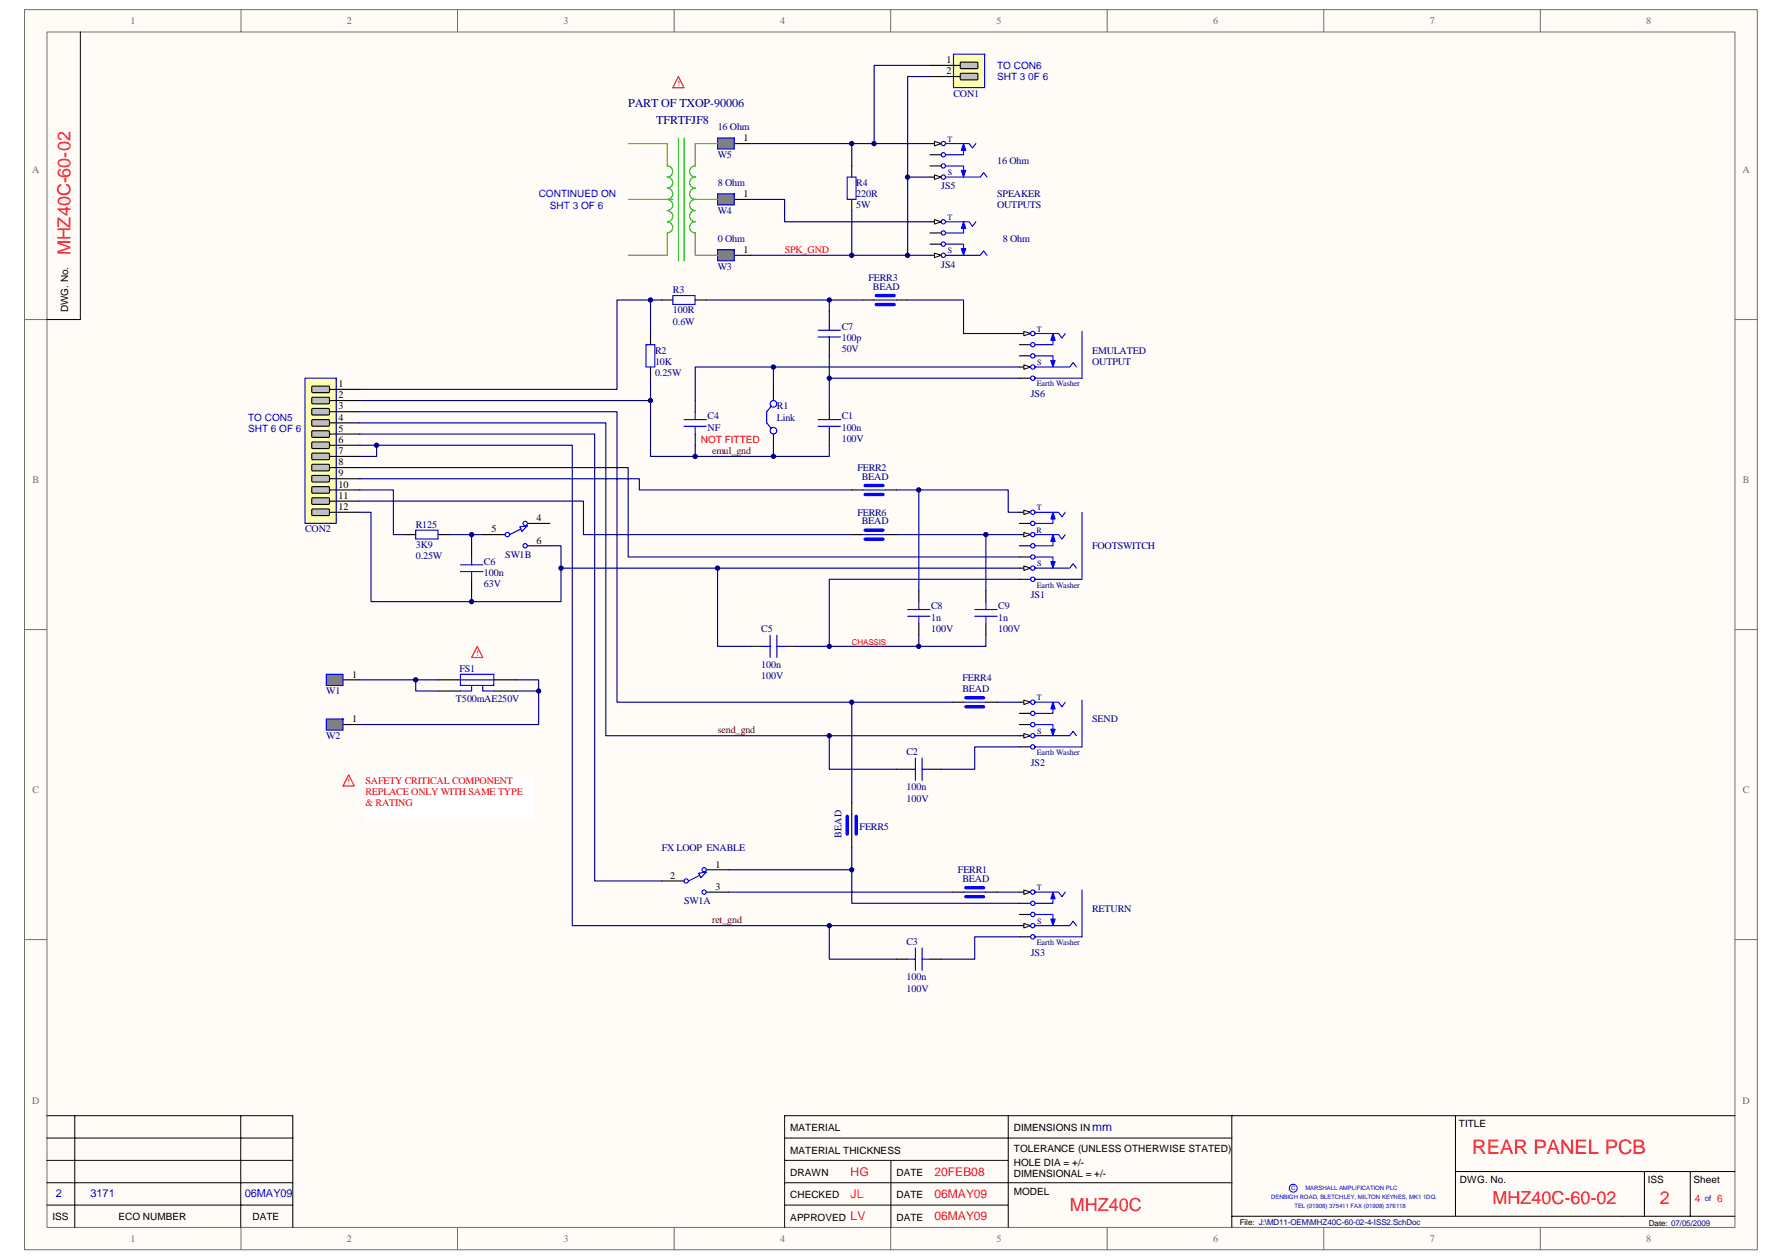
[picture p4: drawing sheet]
<svg xmlns="http://www.w3.org/2000/svg" width="297mm" height="210mm" viewBox="0 0 297 210" stroke-linecap="round" stroke-linejoin="round" font-family="sans-serif">
<path d="M4.1 1.6h288.8v206.8h-288.8z" fill="#fffcf8"/>
<path d="M4.1 1.6h288.8v206.8h-288.8z" fill="none" stroke="#706f64" stroke-width=".17"/>
<path d="M7.8 5.4h281.4v199.2h-281.4z" fill="#fffcf8"/>
<g fill="none" stroke="#706f64" stroke-width=".17">
<path d="M7.8 5.3h281.4v199.3h-281.4zM40.2 1.6v3.7M76.3 1.6v3.7M112.4 1.6v3.7M148.5 1.6v3.7M184.5 1.6v3.7M220.7 1.6v3.7M256.7 1.6v3.7M4.1 53.3h3.7M289.2 53.3h3.7M4.1 105h3.7M289.2 105h3.7"/>
<path d="M4.1 156.7h3.7M289.2 156.7h3.7M40.2 204.6v3.8M76.3 204.6v3.8M112.4 204.6v3.8M148.5 204.6v3.8M184.5 204.6v3.8M220.7 204.6v3.8M256.7 204.6v3.8"/>
</g>
<g fill="none" stroke="#000" stroke-width=".17">
<path d="M13.4 5.3v48h-5.6M7.8 186h41v18.6M7.8 189.7h41M7.8 193.5h41M7.8 197.2h41M12.5 186v18.6M40.1 186v18.6M130.8 189.7h74.5M130.8 193.5h37.3M130.8 197.2h74.5M148.5 193.5v11.1M168.1 186v18.6"/>
<path d="M205.3 186h-74.5v18.6M242.6 186v16.8M242.6 195.3h46.6M274.1 195.3v7.5M281.7 195.3v7.5M289.2 186h-83.9v18.6M7.8 200.9h41M130.8 200.9h37.3M205.3 202.8h83.9"/>
</g>
<path d="M214.9 198a.66 .66 0 0 1 1-.5 .66 .66 0 0 1 .1 1.1 .66 .66 0 0 1-1-.2l-.1-.3" fill="none" stroke="#00f" stroke-width=".17"/>
<path d="M155 23.9h1.9" fill="none" stroke="#000" stroke-width=".19"/>
<path d="M155.8 23.6l1.1 .3-1.1 .4z" fill="#fffcf8" stroke="#000" stroke-width=".17"/>
<g fill="none" stroke="#00f" stroke-width=".19">
<path d="M157.6 23.9h3.9l.6 .8 .6-.8"/>
<circle cx="157.2" cy="23.9" r=".36"/>
</g>
<path d="M155 29.5h1.9" fill="none" stroke="#000" stroke-width=".19"/>
<path d="M155.8 29.2l1.1 .3-1.1 .4z" fill="#fffcf8" stroke="#000" stroke-width=".17"/>
<g fill="none" stroke="#00f" stroke-width=".19">
<path d="M157.6 29.5h5.8l.6-.7 .5 .7M157.6 27.7h3v1.3M160.6 24.5v1.3h-3"/>
<circle cx="157.2" cy="27.7" r=".36"/>
<circle cx="157.2" cy="29.5" r=".36"/>
<circle cx="157.2" cy="25.8" r=".36"/>
</g>
<path d="M155 27.7h1.9M155 25.8h1.9M155 37h1.9" fill="none" stroke="#000" stroke-width=".19"/>
<g fill="#00f" stroke="#00f" stroke-width=".17">
<path d="M160.2 28.4h.8l-.4 1.1z"/>
<path d="M160.6 23.9l.4 1.2h-.8z"/>
</g>
<path d="M155.8 36.6l1.1 .4-1.1 .4z" fill="#fffcf8" stroke="#000" stroke-width=".17"/>
<g fill="none" stroke="#00f" stroke-width=".19">
<path d="M157.6 37h3.9l.6 .7 .6-.7"/>
<circle cx="157.2" cy="37" r=".36"/>
</g>
<path d="M155 42.6h1.9" fill="none" stroke="#000" stroke-width=".19"/>
<path d="M155.8 42.2l1.1 .4-1.1 .3z" fill="#fffcf8" stroke="#000" stroke-width=".17"/>
<g fill="none" stroke="#00f" stroke-width=".19">
<path d="M160.6 37.5v1.3h-3M157.6 42.6h5.8l.6-.8 .5 .8M157.6 40.7h3v1.3M86.6 87.8l1.3-.1-.9 .9zM86.8 88.2l-1.9 .9M116.4 145.6l1.3-.2-.9 .9zM116.6 145.9l-1.8 1"/>
<circle cx="157.2" cy="38.8" r=".36"/>
<circle cx="157.2" cy="40.7" r=".36"/>
<circle cx="157.2" cy="42.6" r=".36"/>
<circle cx="84.6" cy="89.1" r=".37"/>
<circle cx="87.5" cy="87.3" r=".36"/>
<circle cx="87.5" cy="91" r=".36"/>
<circle cx="114.4" cy="146.9" r=".36"/>
<circle cx="117.4" cy="148.7" r=".36"/>
<circle cx="117.4" cy="145" r=".36"/>
</g>
<path d="M155 38.8h1.9M155 40.7h1.9M80.5 89.1h3.7M87.9 87.3h3.7M87.9 91h3.7M110.3 146.9h3.7M117.7 145h3.8M117.7 148.7h3.8" fill="none" stroke="#000" stroke-width=".19"/>
<g fill="#00f" stroke="#00f" stroke-width=".17">
<path d="M160.2 41.5h.8l-.4 1.1z"/>
<path d="M160.6 37l.4 1.1h-.8z"/>
</g>
<g fill="none" stroke="#000080" stroke-width=".19">
<path d="M155 10.9h-9.3v13M155 12.8h-3.7v16.7h3.7M125.2 33.3h5.6v3.7h24.2M125.2 23.9h16.8M142 35.1v7.5h13M151.3 29.5v13.1M155 23.9h-13v3.8M108.4 50v5.6M110.3 50h-7.5v14.9h-42.8M117.7 50h26.1M125.2 42.6h16.8M151.3 50h9.3v5.6h9.3"/>
<path d="M60 70.5h41v52.2h68.9M60 68.6h42.8v48.5h39.2M60 72.4h39.1v74.5h11.2M60 78h44.7v14.9h65.2M60 79.8h46.6v1.9h35.4M60 66.8h48.4v9.3h7.5M60 74.2h35.4v80.1h42.8M62.8 74.2v1.9h-2.8M108.4 63.1v3.7M115.9 74.2v1.9h13v-1.9M169.9 61.2h-54v5.6M60 83.5h37.3v5.6h44.7"/>
<path d="M91.6 91h1.9v3.7M119.6 94.7v13.1h5.6M149.4 81.7h18.7v3.7h1.8M149.4 89.1h20.5M169.9 94.7h-76.4v5.6h-14.9v-1.9M60 113.3h9.3M73 113.3h-3.7v1.9h3.7M86.1 113.3h3.7v1.9h-3.7M89.8 115.2v5.6h-29.8M138.2 122.7v5.5h11.2M169.9 124.5h-7.4v3.7h-5.6M121.5 148.7h37.2"/>
<path d="M121.5 145h20.5M142 141.3v9.3h27.9M169.9 156.2h-7.4v3.7h-5.6M169.9 154.3h-31.7v5.6h11.2"/>
</g>
<path d="M58.1 129.2l1 1.8h-1.9z" fill="none" stroke="#f00" stroke-width=".19"/>
<path d="M61 129.2h27.9v7.4h-27.9z" fill="#fff"/>
<path d="M60.9 129.2h28v7.4h-28z" fill="none" stroke="#fff" stroke-width=".17"/>
<path d="M79.5 107.8l1 1.8h-1.9z" fill="none" stroke="#f00" stroke-width=".19"/>
<path d="M138.2 50v1.9M138.2 59.3v7.5M128.9 61.2v3.7M138.2 63.1h31.7M153.2 81.7v16.7M164.3 89.1v9.3M169.9 96.6h-31.7v11.2M132.6 107.8h20.6M153.2 105.9v1.9h11.1v-1.9M158.7 117.1h-16.7v16.7M166.2 117.1h3.7M166.2 148.7h3.7" fill="none" stroke="#000080" stroke-width=".19"/>
<g fill="none" stroke="#000" stroke-width=".19">
<path d="M142 27.7v1.8M142 33.3v1.8M169.9 55.6h1.9M78.6 91v1.9M78.6 96.6v1.8M73 113.3h3.7M73 115.2h3.7M82.3 113.3h3.8M82.3 115.2h3.8M158.7 117.1h1.9M164.3 117.1h1.9M158.7 148.7h1.9"/>
<path d="M164.3 148.7h1.9"/>
</g>
<path d="M141.2 29.5h1.5v3.7h-1.5zM76.7 95.3h3.8M76.7 94.2h3.8M78.6 92.9v1.3M78.6 95.3v1.3M76.7 112.4h5.6v1.9h-5.6zM76.7 113.3h5.6M78.6 114.3v.9h-1.9M80.5 114.3v.9h1.8M160.6 117.1h3.7M160.6 148.7h3.7" fill="none" stroke="#00f" stroke-width=".19"/>
<path d="M161 117.8h3M161 116.3h3M161 149.5h3M161 148h3" fill="none" stroke="#00f" stroke-width=".56"/>
<path d="M170.7 55.2l1.1 .4-1.1 .4z" fill="#fffcf8" stroke="#000" stroke-width=".17"/>
<path d="M169.9 63.1h1.9M169.9 61.2h1.9" fill="none" stroke="#000" stroke-width=".19"/>
<g fill="none" stroke="#00f" stroke-width=".19">
<path d="M172.5 55.6h3.9l.6 .8 .6-.8M172.5 63.1h7.9"/>
<circle cx="172.2" cy="55.6" r=".37"/>
<circle cx="172.2" cy="63.1" r=".37"/>
</g>
<path d="M170.7 60.8l1.1 .4-1.1 .4z" fill="#fffcf8" stroke="#000" stroke-width=".17"/>
<g fill="none" stroke="#00f" stroke-width=".19">
<path d="M172.5 59.3h3v1.3M175.5 56.2v1.3h-3M180.4 55.2v7.9M172.5 61.2h5.8l.6-.7 .5 .7"/>
<circle cx="172.2" cy="59.3" r=".37"/>
<circle cx="172.2" cy="57.5" r=".37"/>
<circle cx="172.2" cy="61.2" r=".37"/>
</g>
<path d="M169.9 59.3h1.9M169.9 57.5h1.9M169.9 117.1h1.9" fill="none" stroke="#000" stroke-width=".19"/>
<g fill="#00f" stroke="#00f" stroke-width=".17">
<path d="M175.2 60.1h.7l-.4 1.1z"/>
<path d="M175.5 55.6l.4 1.1h-.7z"/>
</g>
<path d="M170.7 116.7l1.1 .4-1.1 .4z" fill="#fffcf8" stroke="#000" stroke-width=".17"/>
<path d="M169.9 124.5h1.9M169.9 122.7h1.9" fill="none" stroke="#000" stroke-width=".19"/>
<g fill="none" stroke="#00f" stroke-width=".19">
<path d="M172.5 117.1h3.9l.6 .7 .6-.7M172.5 124.5h7.9"/>
<circle cx="172.2" cy="117.1" r=".36"/>
<circle cx="172.2" cy="124.5" r=".36"/>
</g>
<path d="M170.7 122.3l1.1 .4-1.1 .3z" fill="#fffcf8" stroke="#000" stroke-width=".17"/>
<g fill="none" stroke="#00f" stroke-width=".19">
<path d="M175.5 117.6v1.3h-3M180.4 116.7v7.8M172.5 122.7h5.8l.6-.8 .5 .8M172.5 120.8h3v1.3"/>
<circle cx="172.2" cy="118.9" r=".36"/>
<circle cx="172.2" cy="120.8" r=".36"/>
<circle cx="172.2" cy="122.7" r=".36"/>
</g>
<path d="M169.9 118.9h1.9M169.9 120.8h1.9M169.9 148.7h1.9" fill="none" stroke="#000" stroke-width=".19"/>
<g fill="#00f" stroke="#00f" stroke-width=".17">
<path d="M175.2 121.6h.7l-.4 1.1z"/>
<path d="M175.5 117.1l.4 1.1h-.7z"/>
</g>
<path d="M170.7 148.4l1.1 .3-1.1 .4z" fill="#fffcf8" stroke="#000" stroke-width=".17"/>
<path d="M169.9 156.2h1.9M169.9 154.3h1.9" fill="none" stroke="#000" stroke-width=".19"/>
<g fill="none" stroke="#00f" stroke-width=".19">
<path d="M172.5 148.7h3.9l.6 .8 .6-.8M172.5 156.2h7.9"/>
<circle cx="172.2" cy="148.7" r=".36"/>
<circle cx="172.2" cy="156.2" r=".36"/>
</g>
<path d="M170.7 154l1.1 .3-1.1 .4z" fill="#fffcf8" stroke="#000" stroke-width=".17"/>
<g fill="none" stroke="#00f" stroke-width=".19">
<path d="M172.5 154.3h5.8l.6-.7 .5 .7M172.5 152.5h3v1.3M175.5 149.3v1.3h-3M180.4 148.4v7.8"/>
<circle cx="172.2" cy="150.6" r=".36"/>
<circle cx="172.2" cy="152.5" r=".36"/>
<circle cx="172.2" cy="154.3" r=".36"/>
</g>
<path d="M169.9 89.1h1.9M169.9 152.5h1.9M169.9 150.6h1.9" fill="none" stroke="#000" stroke-width=".19"/>
<g fill="#00f" stroke="#00f" stroke-width=".17">
<path d="M175.2 153.2h.7l-.4 1.1z"/>
<path d="M175.5 148.7l.4 1.2h-.7z"/>
</g>
<path d="M170.7 88.8l1.1 .3-1.1 .4z" fill="#fffcf8" stroke="#000" stroke-width=".17"/>
<path d="M169.9 96.6h1.9M169.9 94.7h1.9" fill="none" stroke="#000" stroke-width=".19"/>
<g fill="none" stroke="#00f" stroke-width=".19">
<path d="M172.5 89.1h3.9l.6 .8 .6-.8M172.5 96.6h7.9"/>
<circle cx="172.2" cy="89.1" r=".37"/>
<circle cx="172.2" cy="96.6" r=".37"/>
</g>
<path d="M170.7 94.4l1.1 .3-1.1 .4z" fill="#fffcf8" stroke="#000" stroke-width=".17"/>
<g fill="none" stroke="#00f" stroke-width=".19">
<path d="M172.5 94.7h5.8l.6-.7 .5 .7M172.5 92.9h3v1.3M175.5 89.7v1.3h-3M180.4 85.4v11.2"/>
<circle cx="172.2" cy="92.9" r=".37"/>
<circle cx="172.2" cy="94.7" r=".37"/>
<circle cx="172.2" cy="91" r=".37"/>
</g>
<path d="M169.9 92.9h1.9M169.9 91h1.9M169.9 85.4h1.9" fill="none" stroke="#000" stroke-width=".19"/>
<g fill="#00f" stroke="#00f" stroke-width=".17">
<path d="M175.2 93.6h.7l-.4 1.1z"/>
<path d="M175.5 89.1l.4 1.2h-.7z"/>
</g>
<path d="M170.7 85l1.1 .4-1.1 .4z" fill="#fffcf8" stroke="#000" stroke-width=".17"/>
<g fill="none" stroke="#00f" stroke-width=".19">
<path d="M107.7 57.5h1.5v3.7h-1.5zM145.7 50h3.7M143.8 81.7h3.8M143.8 89.1h3.8M172.5 85.4h3.9l.6 .8 .6-.8M175.5 86v1.3h-3M142 135.7v3.7"/>
<circle cx="172.2" cy="85.4" r=".37"/>
<circle cx="172.2" cy="87.3" r=".37"/>
</g>
<path d="M108.4 55.6v1.9M143.8 50h1.9M149.4 50h1.9M108.4 61.2v1.9M142 81.7h1.8M142 89.1h1.8M147.6 81.7h1.8M147.6 89.1h1.8M169.9 87.3h1.9M57.2 113.3h2.8M142 133.8v1.9M142 139.4v1.9" fill="none" stroke="#000" stroke-width=".19"/>
<path d="M175.5 85.4l.4 1.1h-.7z" fill="#00f" stroke="#00f" stroke-width=".17"/>
<path d="M146.1 50.8h3M146.1 49.3h3M144.2 82.4h3M144.2 80.9h3M144.2 89.9h3M144.2 88.4h3M141.2 136.1v3M142.7 136.1v3" fill="none" stroke="#00f" stroke-width=".56"/>
<path d="M54.4 112.4h2.8v1.9h-2.8z" fill="#808080"/>
<path d="M54.4 112.4h2.8v1.9h-2.8z" fill="none" stroke="#00f" stroke-width=".19"/>
<path d="M57.2 120.8h2.8" fill="none" stroke="#000" stroke-width=".19"/>
<path d="M54.4 119.9v1.8h2.8v-1.8z" fill-rule="evenodd" fill="#808080" stroke="#00f" stroke-width=".19"/>
<path d="M122.4 42.6h2.8M138.2 66.8v1.8M138.2 72.4v1.8M125.2 107.8h1.9M130.8 107.8h1.8M149.4 128.2h1.9M155 128.2h1.9M149.4 159.9h1.9M155 159.9h1.9" fill="none" stroke="#000" stroke-width=".19"/>
<g fill="none" stroke="#00f" stroke-width=".19">
<path d="M136.4 70h3.7M136.4 71.1h3.7M138.2 68.6v1.4M138.2 71.1v1.3M127.1 107.8h1.3M128.4 105.9v3.7M129.5 105.9v3.7M129.5 107.8h1.3M151.3 128.2h1.3M152.6 126.4v3.7M153.7 126.4v3.7M153.7 128.2h1.3"/>
<path d="M151.3 159.9h1.3M152.6 158.1v3.7M153.7 158.1v3.7M153.7 159.9h1.3"/>
</g>
<path d="M119.6 41.6v1.9h2.8v-1.9z" fill-rule="evenodd" fill="#808080" stroke="#00f" stroke-width=".19"/>
<path d="M122.4 33.3h2.8" fill="none" stroke="#000" stroke-width=".19"/>
<path d="M119.6 32.3v1.9h2.8v-1.9z" fill-rule="evenodd" fill="#808080" stroke="#00f" stroke-width=".19"/>
<path d="M122.4 23.9h2.8" fill="none" stroke="#000" stroke-width=".19"/>
<path d="M119.6 23v1.8h2.8v-1.8z" fill-rule="evenodd" fill="#808080" stroke="#00f" stroke-width=".19"/>
<path d="M110.3 50h1.9M115.9 50h1.8M67.4 89.1h1.9M73 89.1h1.9M153.2 98.4v1.9M164.3 98.4v1.9M153.2 104v1.9M164.3 104v1.9" fill="none" stroke="#000" stroke-width=".19"/>
<path d="M112.2 49.3h3.7v1.5h-3.7zM69.3 88.4h3.7v1.5h-3.7zM151.3 101.6h3.7M151.3 102.7h3.7M153.2 100.3v1.3M153.2 102.7v1.3M162.5 101.6h3.7M162.5 102.7h3.7M164.3 100.3v1.3M164.3 102.7v1.3" fill="none" stroke="#00f" stroke-width=".19"/>
<path d="M60 85.4h1.8v14.9h16.8M60 81.7h5.6v7.4h1.8M74.9 89.1h5.6M78.6 89.1v1.9" fill="none" stroke="#000080" stroke-width=".19"/>
<path d="M104.7 23.9h6.5v3.8a.92 .92 0 0 1 .9 .9 .92 .92 0 0 1-.9 .9M111.2 29.5a.92 .92 0 0 1 .9 .9 .92 .92 0 0 1-.9 1 .93 .93 0 0 1 .9 .9 .93 .93 0 0 1-.9 .9M111.2 35.1a.93 .93 0 0 1 .9 .9 .93 .93 0 0 1-.9 1 .92 .92 0 0 1 .9 .9 .92 .92 0 0 1-.9 .9v3.8h-6.5M111.2 33.3a.92 .92 0 0 1 .9 .9 .92 .92 0 0 1-.9 .9M113.1 23v20.5M114 23v20.5M115.9 29.5a.92 .92 0 0 0-.9 .9 .92 .92 0 0 0 .9 1 .93 .93 0 0 0-.9 .9 .93 .93 0 0 0 .9 .9M115.9 35.1a.92 .92 0 0 0-.9 .9 .92 .92 0 0 0 .9 1 .93 .93 0 0 0-.9 .9 .93 .93 0 0 0 .9 .9v3.8h3.7M119.6 33.3h-3.7a.92 .92 0 0 0-.9 .9 .92 .92 0 0 0 .9 .9M119.6 23.9h-3.7v3.8a.92 .92 0 0 0-.9 .9 .92 .92 0 0 0 .9 .9" fill="none" stroke="#00bf00" stroke-width=".19"/>
<path d="M113.1 12.8l.9 1.8h-1.8z" fill="none" stroke="#f00" stroke-width=".19"/>
<path d="M158.9 9v5.6h5.2v-5.6z" fill-rule="evenodd" fill="#ffffb0" stroke="#00f" stroke-width=".19"/>
<path d="M155 10.9h5.1M155 12.8h5.1" fill="none" stroke="#000" stroke-width=".19"/>
<g fill="#c0c0c0" stroke="#000" stroke-width=".19">
<path d="M160.1 10.4h2.7l.2 .1v.8l-.2 .2h-2.6l-.1-.2z" fill-rule="evenodd"/>
<path d="M160.1 12.3l2.7-.1 .2 .2v.7l-.2 .2h-2.6l-.1-.2z" fill-rule="evenodd"/>
</g>
<path d="M50.8 63.1v24.1h5.2v-24.1z" fill-rule="evenodd" fill="#ffffb0" stroke="#00f" stroke-width=".19"/>
<path d="M54.9 64.9h5.1M54.9 66.8h5.1" fill="none" stroke="#000" stroke-width=".19"/>
<g fill="#c0c0c0" stroke="#000" stroke-width=".19">
<path d="M52 64.4h2.7l.2 .2v.7l-.2 .2h-2.5l-.2-.2z" fill-rule="evenodd"/>
<path d="M52 66.3l2.7-.1 .2 .2v.7l-.2 .2h-2.5l-.2-.2z" fill-rule="evenodd"/>
</g>
<path d="M54.9 68.6h5.1" fill="none" stroke="#000" stroke-width=".19"/>
<path d="M52 68.1h2.7l.2 .2v.7l-.2 .2h-2.5l-.2-.2z" fill-rule="evenodd" fill="#c0c0c0" stroke="#000" stroke-width=".19"/>
<path d="M54.9 70.5h5.1" fill="none" stroke="#000" stroke-width=".19"/>
<path d="M52 70h2.7l.2 .1v.8l-.2 .2h-2.5l-.2-.2z" fill-rule="evenodd" fill="#c0c0c0" stroke="#000" stroke-width=".19"/>
<path d="M54.9 72.4h5.1" fill="none" stroke="#000" stroke-width=".19"/>
<path d="M52 71.9l2.7-.1 .2 .2v.7l-.2 .2h-2.5l-.2-.2z" fill-rule="evenodd" fill="#c0c0c0" stroke="#000" stroke-width=".19"/>
<path d="M54.9 74.2h5.1" fill="none" stroke="#000" stroke-width=".19"/>
<path d="M52 73.7h2.7l.2 .2v.7l-.2 .2h-2.5l-.2-.2z" fill-rule="evenodd" fill="#c0c0c0" stroke="#000" stroke-width=".19"/>
<path d="M54.9 76.1h5.1" fill="none" stroke="#000" stroke-width=".19"/>
<path d="M52 75.6l2.7-.1 .2 .2v.8l-.2 .1h-2.5l-.2-.1z" fill-rule="evenodd" fill="#c0c0c0" stroke="#000" stroke-width=".19"/>
<path d="M54.9 78h5.1" fill="none" stroke="#000" stroke-width=".19"/>
<path d="M52 77.5l2.7-.1 .2 .2v.7l-.2 .2h-2.5l-.2-.2z" fill-rule="evenodd" fill="#c0c0c0" stroke="#000" stroke-width=".19"/>
<path d="M54.9 79.8h5.1" fill="none" stroke="#000" stroke-width=".19"/>
<path d="M52 79.3h2.7l.2 .2v.7l-.2 .2h-2.5l-.2-.2z" fill-rule="evenodd" fill="#c0c0c0" stroke="#000" stroke-width=".19"/>
<path d="M54.9 81.7h5.1" fill="none" stroke="#000" stroke-width=".19"/>
<path d="M52 81.2l2.7-.1 .2 .2v.7l-.2 .2h-2.5l-.2-.2z" fill-rule="evenodd" fill="#c0c0c0" stroke="#000" stroke-width=".19"/>
<path d="M54.9 83.5h5.1" fill="none" stroke="#000" stroke-width=".19"/>
<path d="M52 83.1l2.7-.1 .2 .2v.7l-.2 .2h-2.5l-.2-.2z" fill-rule="evenodd" fill="#c0c0c0" stroke="#000" stroke-width=".19"/>
<path d="M54.9 85.4h5.1" fill="none" stroke="#000" stroke-width=".19"/>
<path d="M52 84.9h2.7l.2 .1v.8l-.2 .2h-2.5l-.2-.2z" fill-rule="evenodd" fill="#c0c0c0" stroke="#000" stroke-width=".19"/>
<path d="M138.2 51.9v1.8M138.2 57.5v1.8M115.9 66.8v1.8M115.9 72.4v1.8M128.9 64.9v1.9M128.9 72.4v1.8" fill="none" stroke="#000" stroke-width=".19"/>
<g fill="none" stroke="#00f" stroke-width=".19">
<path d="M136.4 55.1h3.7M136.4 56.2h3.7M138.2 53.7v1.4M138.2 56.2v1.3M114 70h3.7M114 71.1h3.7M115.9 68.6v1.4M115.9 71.1v1.3M128.6 67.7l-.8 .9v1.9l.8 .9"/>
<circle cx="128.9" cy="67.3" r=".55"/>
<circle cx="128.9" cy="71.8" r=".55"/>
</g>
<path d="M138.2 74.2v1.9h-9.3" fill="none" stroke="#000080" stroke-width=".19"/>
<path d="M104.7 33.3h7.5" fill="none" stroke="#00bf00" stroke-width=".19"/>
<g fill="#000080" stroke="#000080" stroke-width=".17">
<circle cx="62.8" cy="74.2" r=".37"/>
<circle cx="69.3" cy="113.3" r=".37"/>
<circle cx="78.6" cy="100.3" r=".36"/>
<circle cx="78.6" cy="89.1" r=".36"/>
<circle cx="89.8" cy="115.2" r=".36"/>
<circle cx="93.5" cy="94.7" r=".36"/>
<circle cx="108.4" cy="66.8" r=".37"/>
<circle cx="108.4" cy="50" r=".37"/>
<circle cx="115.9" cy="76.1" r=".37"/>
<circle cx="119.6" cy="94.7" r=".36"/>
<circle cx="128.9" cy="76.1" r=".36"/>
<circle cx="128.9" cy="61.2" r=".36"/>
<circle cx="138.2" cy="154.3" r=".36"/>
<circle cx="138.2" cy="122.7" r=".36"/>
<circle cx="138.2" cy="107.8" r=".36"/>
<circle cx="138.2" cy="63.1" r=".36"/>
<circle cx="138.2" cy="50" r=".36"/>
<circle cx="142" cy="145" r=".36"/>
<circle cx="142" cy="117.1" r=".36"/>
<circle cx="142" cy="42.6" r=".36"/>
<circle cx="142" cy="23.9" r=".36"/>
<circle cx="145.7" cy="23.9" r=".36"/>
<circle cx="151.3" cy="42.6" r=".36"/>
<circle cx="151.3" cy="29.5" r=".36"/>
<circle cx="153.1" cy="107.8" r=".36"/>
<circle cx="153.1" cy="81.7" r=".36"/>
<circle cx="164.3" cy="89.1" r=".36"/>
</g>
<text font-size="3.3" fill="#ee0e22" x="245.4" y="192.4">REAR PANEL PCB</text>
<g font-size="3" fill="#ee0e22">
<text x="11.8" y="42.6" transform="rotate(-90 11.8 42.6)">MHZ40C-60-02</text>
<text x="178.3" y="201.9">MHZ40C</text>
<text x="248.8" y="200.8">MHZ40C-60-02</text>
<text x="276.7" y="200.8">2</text>
</g>
<g font-size="2" fill="#000080">
<text x="104.7" y="17.9">PART OF TXOP-90006</text>
<text x="109.4" y="20.7">TFRTFJF8</text>
</g>
<text font-size="2" fill="#00f" x="182.1" y="188.6">mm</text>
<g font-size="2" fill="#ee0e22">
<text x="141.8" y="196">HG</text>
<text x="155.8" y="196">20FEB08</text>
<text x="141.8" y="199.7">JL</text>
<text x="141.8" y="203.5">LV</text>
<text x="155.8" y="199.7">06MAY09</text>
<text x="155.8" y="203.5">06MAY09</text>
</g>
<g font-size="1.8" fill="#00f">
<text x="9.3" y="199.6">2</text>
<text x="15.1" y="199.6">3171</text>
<text x="40.8" y="199.6">06MAY09</text>
</g>
<g font-size="1.7" fill="#706f64">
<text x="21.7" y="4">1</text>
<text x="57.8" y="4">2</text>
<text x="93.9" y="4">3</text>
<text x="130" y="4">4</text>
<text x="166.1" y="4">5</text>
<text x="202.2" y="4">6</text>
<text x="238.3" y="4">7</text>
<text x="274.4" y="4">8</text>
<text x="5.4" y="28.9">A</text>
<text x="290.5" y="28.9">A</text>
<text x="5.4" y="80.6">B</text>
<text x="290.5" y="80.6">B</text>
<text x="5.4" y="132.3">C</text>
<text x="290.5" y="132.3">C</text>
<text x="5.4" y="184">D</text>
<text x="290.5" y="184">D</text>
<text x="21.7" y="207">1</text>
<text x="57.8" y="207">2</text>
<text x="93.9" y="207">3</text>
<text x="130" y="207">4</text>
<text x="166.1" y="207">5</text>
<text x="202.2" y="207">6</text>
<text x="238.3" y="207">7</text>
<text x="274.4" y="207">8</text>
</g>
<g font-size="1.7">
<text x="157.8" y="10.5">1</text>
<text x="157.8" y="12.4">2</text>
<text x="123.9" y="23.6">1</text>
<text x="123.9" y="32.9">1</text>
<text x="123.9" y="42.2">1</text>
<text x="11.3" y="52.1" transform="rotate(-90 11.3 52.1)">DWG. No.</text>
<text x="56.4" y="64.5">1</text>
<text x="56.4" y="66.4">2</text>
<text x="56.4" y="68.3">3</text>
<text x="56.4" y="70.1">4</text>
<text x="56.4" y="72">5</text>
<text x="56.4" y="73.9">6</text>
<text x="56.4" y="75.7">7</text>
<text x="56.4" y="77.6">8</text>
<text x="56.4" y="79.4">9</text>
<text x="56.4" y="81.3">10</text>
<text x="56.4" y="83.2">11</text>
<text x="56.4" y="85">12</text>
<text x="81.9" y="88.8">5</text>
<text x="89.4" y="86.9">4</text>
<text x="89.4" y="90.6">6</text>
<text x="58.7" y="113">1</text>
<text x="58.7" y="120.4">1</text>
<text x="111.7" y="146.5">2</text>
<text x="119.2" y="144.6">1</text>
<text x="119.2" y="148.4">3</text>
<text x="131.7" y="188.6">MATERIAL</text>
<text x="169" y="188.6">DIMENSIONS IN</text>
<text x="169" y="192">TOLERANCE (UNLESS OTHERWISE STATED)</text>
<text x="243.2" y="187.9">TITLE</text>
<text x="131.7" y="192.4">MATERIAL THICKNESS</text>
<text x="131.7" y="196.1">DRAWN</text>
<text x="149.4" y="196.1">DATE</text>
<text x="169" y="196.3">DIMENSIONAL = +/-</text>
<text x="169" y="194.4">HOLE DIA = +/-</text>
<text x="243.3" y="197.2">DWG. No.</text>
<text x="274.7" y="197.2">ISS</text>
<text x="282.3" y="197.2">Sheet</text>
<text x="8.7" y="203.3">ISS</text>
<text x="19.7" y="203.3">ECO NUMBER</text>
<text x="42.1" y="203.3">DATE</text>
<text x="131.7" y="199.8">CHECKED</text>
<text x="131.7" y="203.5">APPROVED</text>
<text x="149.4" y="199.8">DATE</text>
<text x="149.4" y="203.5">DATE</text>
<text x="169" y="199.2">MODEL</text>
</g>
<g font-size="1.7" fill="#00f">
<text x="166.2" y="11.5">TO CON6</text>
<text x="166.2" y="13.4">SHT 3 0F 6</text>
<text x="89.8" y="32.9">CONTINUED ON</text>
<text x="91.7" y="34.8">SHT 3 OF 6</text>
<text x="41.4" y="70.2">TO CON5</text>
<text x="41.4" y="72">SHT 6 OF 6</text>
</g>
<g font-size="1.7" fill="#000080">
<text x="158.9" y="16.1">CON1</text>
<text x="119.6" y="21.7">16 Ohm</text>
<text x="119.6" y="26.4">W5</text>
<text x="166.2" y="27.3">16 Ohm</text>
<text x="119.6" y="31">8 Ohm</text>
<text x="119.6" y="35.7">W4</text>
<text x="142.7" y="32.9">220R</text>
<text x="142.7" y="34.7">5W</text>
<text x="142.7" y="31">R4</text>
<text x="156.9" y="31.6">JS5</text>
<text x="166.2" y="32.9">SPEAKER</text>
<text x="166.2" y="34.7">OUTPUTS</text>
<text x="119.6" y="40.3">0 Ohm</text>
<text x="167.2" y="40.3">8 Ohm</text>
<text x="119.6" y="45">W3</text>
<text x="144.8" y="46.8">FERR3</text>
<text x="156.9" y="44.6">JS4</text>
<text x="112.2" y="52.2">100R</text>
<text x="112.2" y="48.9">R3</text>
<text x="145.5" y="48.3">BEAD</text>
<text x="109.2" y="58.9">R2</text>
<text x="112.2" y="54.1">0.6W</text>
<text x="140.3" y="56.9">100p</text>
<text x="140.3" y="58.8">50V</text>
<text x="140.3" y="55">C7</text>
<text x="182.1" y="58.9">EMULATED</text>
<text x="109.2" y="60.8">10K</text>
<text x="109.2" y="62.7">0.25W</text>
<text x="182.1" y="60.8">OUTPUT</text>
<text x="117.9" y="71.8">NF</text>
<text x="117.9" y="69.9">C4</text>
<text x="129.5" y="68.3">R1</text>
<text x="129.5" y="70.1">Link</text>
<text x="140.3" y="71.8">100n</text>
<text x="140.3" y="69.9">C1</text>
<text x="171.8" y="66.2">JS6</text>
<text x="140.3" y="73.7">100V</text>
<text x="142.9" y="78.5">FERR2</text>
<text x="143.7" y="80">BEAD</text>
<text x="50.9" y="88.8">CON2</text>
<text x="69.3" y="88">R125</text>
<text x="142.9" y="86">FERR6</text>
<text x="143.7" y="87.4">BEAD</text>
<text x="69.3" y="91.4">3K9</text>
<text x="69.3" y="93.2">0.25W</text>
<text x="80.7" y="94.1">C6</text>
<text x="84.2" y="93">SW1B</text>
<text x="182.1" y="91.5">FOOTSWITCH</text>
<text x="80.7" y="96">100n</text>
<text x="80.7" y="97.9">63V</text>
<text x="155.2" y="101.6">C8</text>
<text x="166.4" y="101.6">C9</text>
<text x="171.8" y="99.7">JS1</text>
<text x="126.9" y="105.3">C5</text>
<text x="155.2" y="103.5">1n</text>
<text x="155.2" y="105.3">100V</text>
<text x="166.4" y="103.5">1n</text>
<text x="166.4" y="105.3">100V</text>
<text x="76.6" y="112">FS1</text>
<text x="126.9" y="111.3">100n</text>
<text x="126.9" y="113.2">100V</text>
<text x="160.4" y="113.5">FERR4</text>
<text x="54.4" y="115.8">W1</text>
<text x="76" y="117.1">T500mAE250V</text>
<text x="160.4" y="115.4">BEAD</text>
<text x="54.4" y="123.2">W2</text>
<text x="151.1" y="125.8">C2</text>
<text x="182.1" y="120.4">SEND</text>
<text x="151.1" y="131.8">100n</text>
<text x="171.8" y="127.7">JS2</text>
<text x="151.1" y="133.6">100V</text>
<text x="110.3" y="141.8">FX LOOP ENABLE</text>
<text x="140.3" y="139.6" transform="rotate(-90 140.3 139.6)">BEAD</text>
<text x="143.3" y="138.4">FERR5</text>
<text x="159.7" y="145.6">FERR1</text>
<text x="160.4" y="147">BEAD</text>
<text x="114" y="150.8">SW1A</text>
<text x="182.1" y="152.1">RETURN</text>
<text x="151.1" y="157.5">C3</text>
<text x="171.8" y="159.3">JS3</text>
<text x="151.1" y="163.4">100n</text>
<text x="151.1" y="165.3">100V</text>
</g>
<g font-size="1.7" fill="#f00">
<text x="130.8" y="42.2">SPK_GND</text>
<text x="116.8" y="73.9">NOT FITTED</text>
<text x="60.9" y="130.7">SAFETY CRITICAL COMPONENT</text>
<text x="60.9" y="132.5">REPLACE ONLY WITH SAME TYPE</text>
<text x="60.9" y="134.4">&amp; RATING</text>
</g>
<g font-size="1.7" fill="#800000">
<text x="118.7" y="75.7">emul_gnd</text>
<text x="119.6" y="122.3">send_gnd</text>
<text x="118.7" y="153.9">ret_gnd</text>
</g>
<g font-size="1.7" fill="#ee0e22">
<text x="282.5" y="200.4">4</text>
<text x="286.2" y="200.4">6</text>
</g>
<g font-size="1.3" fill="#f00">
<text x="112.9" y="14.3">!</text>
<text x="142" y="107.5">CHASSIS</text>
<text x="79.4" y="109.3">!</text>
<text x="57.9" y="130.7">!</text>
</g>
<g font-size="1.3" fill="#000080">
<text x="157.9" y="23.6">T</text>
<text x="158" y="29.2">S</text>
<text x="157.9" y="36.7">T</text>
<text x="158" y="42.2">S</text>
<text x="172.8" y="55.3">T</text>
<text x="172.8" y="64.4">Earth Washer</text>
<text x="172.9" y="60.9">S</text>
<text x="172.8" y="88.8">R</text>
<text x="172.8" y="85.1">T</text>
<text x="172.9" y="94.4">S</text>
<text x="172.8" y="98">Earth Washer</text>
<text x="172.8" y="116.8">T</text>
<text x="172.8" y="125.9">Earth Washer</text>
<text x="172.9" y="122.4">S</text>
<text x="172.8" y="148.4">T</text>
<text x="172.9" y="154">S</text>
<text x="172.8" y="157.6">Earth Washer</text>
</g>
<text font-size="1.3" fill="#00f" x="284.2" y="200.3">of</text>
<g font-size="1.3">
<text x="206.6" y="204.2">File: J:\MD11-OEM\MHZ40C-60-02-4-ISS2.SchDoc</text>
<text x="274.8" y="204.4">Date: 07/05/2009</text>
</g>
<g font-size="1" fill="#00f">
<text x="211.9" y="200">DENBIGH ROAD, BLETCHLEY, MILTON KEYNES, MK1 1DQ.</text>
<text x="215.2" y="198.5">C</text>
<text x="215.8" y="201.4">TEL (01908) 375411 FAX (01908) 376118</text>
<text x="217.6" y="198.5">MARSHALL AMPLIFICATION PLC</text>
</g>
</svg>
